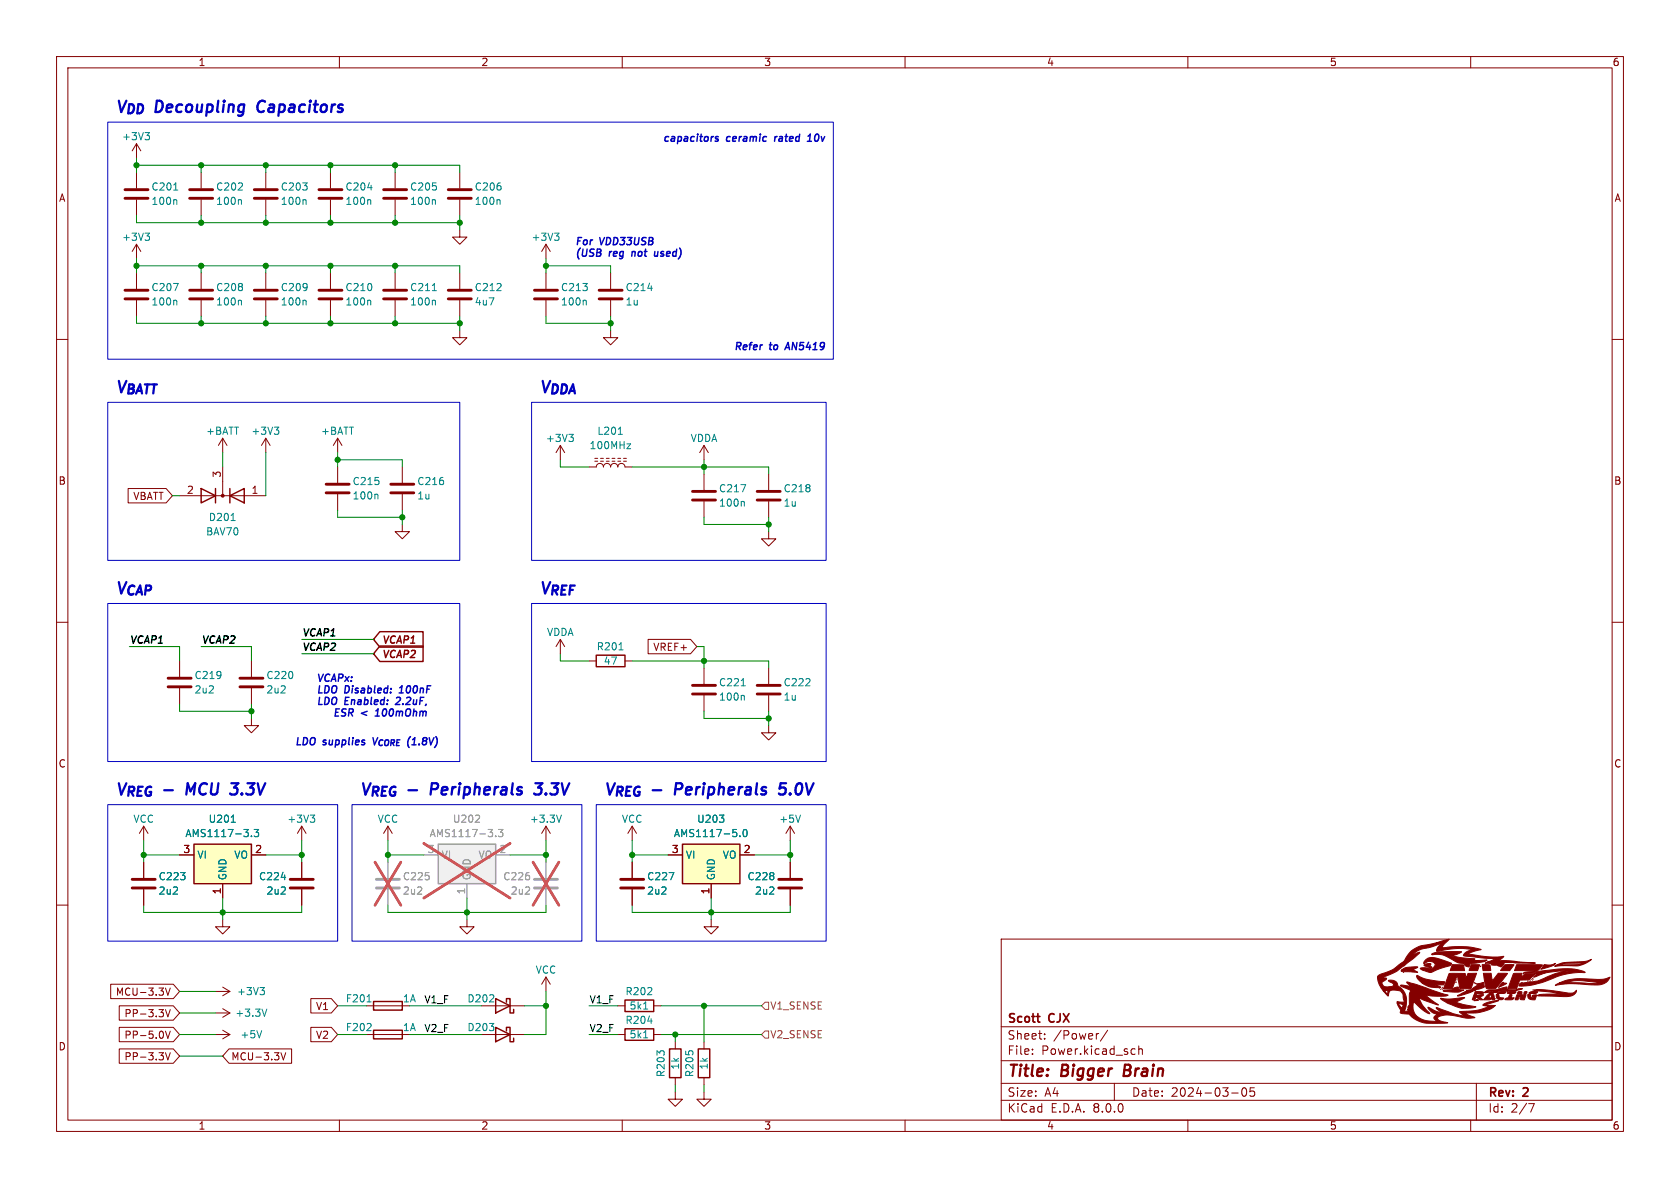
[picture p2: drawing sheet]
<svg xmlns="http://www.w3.org/2000/svg" width="297mm" height="210mm" viewBox="0 0 297 210" stroke-linecap="round" stroke-linejoin="round" font-family="sans-serif">
<path d="M0 0h297v210h-297z" fill="#fff" stroke="#fff" stroke-width=".18"/>
<g fill="none" stroke="#840000" stroke-width=".18">
<path d="M10 10h277v190h-277zM12 12h273v186h-273zM60 10v2M110 10v2M160 10v2M210 10v2M260 10v2M47 30.5v2.8M47 35.3v2.8M10 60h2M285 60h2M10 110h2"/>
<path d="M99.1 113l.7 1.3M99.1 113v2.6M99.1 113l-.8 1.3M104.1 116.8h1.3M110.5 116.8h1.3M124.5 118.1v2.8M135.9 118.1v2.8M285 110h2M124.5 122.9v2.8M135.9 128.3v1.2h1.3l-1.3 1.3-1.3-1.3h1.3M135.9 122.9v2.8M10 160h2"/>
<path d="M96.5 146.1l-.7 1.2M96.5 146.1v2.5M96.5 146.1l.8 1.2M285 160h2M38.1 179.1h2.5M38.1 175.3h2.5M39.4 178.3l1.2 .8M39.4 174.5l1.2 .8M40.6 179.1l-1.2 .7M40.6 175.3l-1.2 .7M109.2 177.8h1.3M115.6 177.8h1.2"/>
<path d="M177 166h108v32h-108zM38.1 182.9h2.5M39.4 182.1l1.2 .8M40.6 182.9l-1.2 .7M60 198v2M109.2 182.9h1.3M110 198v2M115.6 182.9h1.2M119.4 193v1.3h1.2l-1.2 1.3-1.3-1.3h1.3M119.4 184.2v1.2M119.4 190.5v1.3M124.5 193v1.3h1.2l-1.2 1.3-1.3-1.3h1.3"/>
<path d="M160 198v2M177 194.5h108M177 191.5h108M177 187.5h108M177 181.5h108M182.5 186.3v.1M182.5 185.5v.1M184.7 183.6v.1M184.7 182.8v.1M194.2 182.7l-.2 .1M195.8 182.1l-1.3 2M197 191.5v3"/>
<path d="M200.2 185.4l.5 .1M200.7 186.3l-.5 .1M201.3 185.5l.2-.1 .4 .1 .1 .9M201.3 184.9v1.5M210 198v2M217.7 193.2h1.2M219.7 192.4l.2-.1a.81 .81 0 0 1 .6 .6 .81 .81 0 0 1-.3 .8l-.2 .1a.81 .81 0 0 1-.3-1.4zM221.7 192.3h-.7v.7l.2-.1h.5l.1 .3-.1 .5-.2 .1-.5-.1M260 198v2M261 191.5v6.5M270.2 195.1h1l-.6 1.5"/>
</g>
<path d="M198.9 188.2l-.3 2h.8" fill="none" stroke="#840000" stroke-width=".4"/>
<path d="M45 35.1h4M45 33.5h4M122.4 122.7h4.1M122.4 121.2h4.1M133.9 122.7h4M133.9 121.2h4" fill="none" stroke="#840000" stroke-width=".51"/>
<path d="M53.9 35.3l.2 .2v.6M109.4 114.9h.8M131 121.2h.8M131.4 122.9l.2 .2v.7M99.2 144.1l-.4 1.3M46 174.6h.7l-.4 .5M46.5 175.1l.2 .2v.3l-.2 .2M47.2 178.4l-.5 1.2M113.8 178.4h.7M46.3 182.2l-.5 1.3M113.8 183.5h.7M114.5 180.5h.8" fill="none" stroke="#008484" stroke-width=".18"/>
<path d="M105.4 115.8h5.1v2.1h-5.1zM110.5 176.8h5.1v2h-5.1zM110.5 181.9h5.1v2h-5.1zM118.4 185.4h2v5.1h-2z" fill="none" stroke="#840000" stroke-width=".25"/>
<g fill="#840000" stroke="#840000" stroke-width=".18">
<path d="M260.7 173.7l.1 .1z"/>
<path d="M260.8 173.8l.2 .1z"/>
<path d="M257.4 173.6v.1z"/>
<path d="M256.7 170.5l2 .1 .2 1h-2.5z"/>
<path d="M261.8 170.8l-.1 .1z"/>
<path d="M265.7 173.6l.1 .2z"/>
<path d="M269.5 175.3h.5a.31 .31 0 0 1-.2 .3 .31 .31 0 0 1-.4-.1z"/>
<path d="M263.4 175.4l.5-.1 .1 .3h-.8z"/>
<path d="M268.4 175.3a.41 .41 0 0 1 .7 .3h-.8z"/>
<path d="M260.8 175.3h.4a1.14 1.14 0 0 1 1.1 .2l-.2 .1h-1.4z"/>
<path d="M260.1 170.5l1.5 .1-.4 1-1.5-.1z"/>
<path d="M266 170.5l1.7 .1-.8 1h-1.6z"/>
<path d="M262 170.5h.7a.57 .57 0 0 1 .7 .1 .57 .57 0 0 1 .1 .7v.3h-1.3z"/>
<path d="M264.7 175.5a2.43 2.43 0 0 1 1.6-.2 .74 .74 0 0 1-1 .3z"/>
<path d="M264.5 175.8h.4a.64 .64 0 0 0 .9 .6h.1a.76 .76 0 0 1-1 .3 .76 .76 0 0 1-.4-.9z"/>
<path d="M266.6 175.4l.3-.1h1.1a.5 .5 0 0 1-.8 .3h-.7z"/>
<path d="M270.3 175.5a2.22 2.22 0 0 1 1.5-.2 .72 .72 0 0 1-.9 .3h-.6z"/>
<path d="M265.6 173.7l.8 .1-1.5 .8z"/>
<path d="M260.6 176.9h.4l.1-.2-.2 .1 .3-.1 .2 .1z"/>
<path d="M268.1 170.5h4.3l.3 .1-.1 .1a1.22 1.22 0 0 1-1.1 .9h-3.8z"/>
<path d="M251.8 170.6a1.17 1.17 0 0 1 1.2-.1l-.2 .1 .3 .5-1.1-.3z"/>
<path d="M266.1 176.6l.1-.1a.68 .68 0 0 0 .7-.7h.4l-.1 .6h.5a1.5 1.5 0 0 1-1.7 .3z"/>
<path d="M267.6 172.1h1.5l-.2 .7 .7-.7h1.9l-1.2 1.1-1.6 .1-.6 1.5h-1.5z"/>
<path d="M270.1 175.8h.4a.46 .46 0 0 0 .5 .5v-.1l-.1-.1a.53 .53 0 0 1 .7-.1l-.2 .7a.94 .94 0 0 1-1.3-.9z"/>
<path d="M273 170.6v-.1a2.83 2.83 0 0 0 2-.2v.1a4.9 4.9 0 0 1-2.6 .9l.3-.2z"/>
<path d="M268.2 175.8h.8l.2 .2a.37 .37 0 0 1 .6-.1l-.3 .8h-.7l-.1-.7-.3 .7h-.5z"/>
<path d="M262.9 175.9l.6-.1-.3 .5 .5 .1-.1-.6h.4l.2 .9h-.4l-.1-.2a.73 .73 0 0 1-.8 .2h-.6z"/>
<path d="M255.2 175.1l1.6-.2a.84 .84 0 0 1 1-.4 .65 .65 0 0 0 .9 .5h.1a5.5 5.5 0 0 1-3.4 .3z"/>
<path d="M262.2 172.1h1.4l.2 1.2 1.1-1.2h1.6l-1.4 1.8a1.44 1.44 0 0 1-1.8 .9h-.5l-.1-.3z"/>
<path d="M260.6 175.8h.5l-.1 .2 1.2-.2a.49 .49 0 0 1-.5 .4l.4 .5a1.2 1.2 0 0 1-1.1-.5 .49 .49 0 0 1-.7 .5z"/>
<path d="M247.7 171.5l.1-.1 .9 .1 .4-.2-1.2 .1a4.2 4.2 0 0 1 2.7-.4l-.7 .4 .7 .5-2.7-.1-.1-.1z"/>
<path d="M256.2 172.1h2.8l.2 .7 .3-.7 1.5-.1-1 2.8h-1.9l-.5-2.3-.9 2.3h-1.5z"/>
<path d="M250.5 172.4a13.4 13.4 0 0 0 4.9 1.2l-.2 .5h-1.2l-1.3-.3 2 .7a3.9 3.9 0 0 1-3.4-.8h1.3h-1.3l-.6-.6z"/>
<path d="M252.1 169.6a2.5 2.5 0 0 1 2.5 0l1.9 .7a.38 .38 0 0 1-.3 .5l-2.7 .9a1.68 1.68 0 0 1-1.8-.1l-.6-.4a3.1 3.1 0 0 1 2.1 .1l.3-.3a.52 .52 0 0 0 .2-.6 .52 .52 0 0 0-.6-.4 1.58 1.58 0 0 0-1.4 .4l.1-.4z"/>
<path d="M254.7 176.5a16.4 16.4 0 0 0 4.2-.2v.1l-1.5 .8 1.2 .3 2.3 .5a6.5 6.5 0 0 1-5.4-.9l-.6-.4z"/>
<path d="M274.9 170.8l.4-.2 3.9-.1 .9-.3h-.2a19.8 19.8 0 0 0-4.6 .4l1.4-.5 3.5 .1-3.5-.1 3.5-.1 1.1-.4a4.4 4.4 0 0 1-3.3 1.1z"/>
<path d="M271.2 175a34.2 34.2 0 0 1 6.5 .6l.5-.1 .5-.4a1.42 1.42 0 0 1-1.7 1.1l-5.2-.2a2.25 2.25 0 0 1 1.7-.3l2.8 .1-1.9-.4z"/>
<path d="M257.7 176l1.6-.8h.9h-.9l.3-.2a1.28 1.28 0 0 0 1.1-.5l.5-.4-.1-.2 1.2-.2 .1 .6a1 1 0 0 1-1 .6l-.9 .2a6.4 6.4 0 0 1-2.8 1z"/>
<path d="M253.1 168.6a13.4 13.4 0 0 1 5.2-.4l.1 .1-.5 .3-1.3 .4 4.2 .5-.7 .3 2.8-.1-.7 .3-1.6 .3a.66 .66 0 0 0-.9 .6h-.1a.73 .73 0 0 1-.8-.6 4.2 4.2 0 0 1-2.7-1 4.4 4.4 0 0 0-3-.5z"/>
<path d="M275 174.1l.7-.3 2.7-.1a16.2 16.2 0 0 0 4.5 0l-.7-.1a13.1 13.1 0 0 0-4.9 0l-.6 .2h-1a11 11 0 0 1 6.1-.7 4.8 4.8 0 0 0 2.8-.4 2.57 2.57 0 0 1-3 1.4 20.3 20.3 0 0 0-6.6 .1z"/>
<path d="M262.4 175.4h.6l-.4-.1a1.45 1.45 0 0 1 1.5-.3l2.3-.5v.5h.9a.92 .92 0 0 0 1-.2h.9l-2.7 .5-.1-.1a3.2 3.2 0 0 0-2.1 .2h-.1l-.1-.2 .6 .1-.6-.1a.89 .89 0 0 0-1.1 .3z"/>
<path d="M269.4 172l.7-.2 2.4-.2a21.8 21.8 0 0 1 6.6-.1l.5 .1a.48 .48 0 0 1 .6 .3 14.2 14.2 0 0 0-7.1 1.6l-.7 .3a10.6 10.6 0 0 1-3.9 .5 .68 .68 0 0 1 .6-.6l-.1 .1 1.3-.2a6.7 6.7 0 0 0 3.7-1.1l1.9-.7 1.6-.2-.5-.1a12.7 12.7 0 0 0-4.5 .8l-1.4 .4 .5-.5v-.2l-1.1-.1a1.29 1.29 0 0 0-1.2 .2z"/>
<path d="M243.6 172.5l.9-.4a8.5 8.5 0 0 0 3.9-2.5 4.9 4.9 0 0 1 4.4-2.7l1.2-.3 1.1 .1-1.1-.1 2.2-.6-1.1 1.1-.2 .4h.3a14.9 14.9 0 0 1 6.7 .3l-1.3 .4-1.1 .4 .2 .1a21 21 0 0 0 6.2 .4l-.4 .3-.9 .6a16.9 16.9 0 0 1 5 .1l1.8 .1h-3.4h-.4v-.1h.1h-.1a2.44 2.44 0 0 1-1.7 0h-.9l.9 .3a.59 .59 0 0 1-.9 .4l-.2-.1h.3l-1.3-.1-.4-.3h-.9l.5-.2h4.4h-4.4l.1-.1 5.6 .1h-.7h.1l-.3-.1h-4.7l1.6-.6h-2.3l-3.7-.5a2.03 2.03 0 0 1 2-1.1 18 18 0 0 0-6.7 .4 1.76 1.76 0 0 1 1-1.5l-2.4 .8a4.5 4.5 0 0 0-3.3 1.7l1-.7 .7-.1-.9 .9-2.2 1.7a11.7 11.7 0 0 1-3.4 1.8l.6 .2-.8 .6a.93 .93 0 0 0 1.4 .8l.5-.1 .2-.3-1-.6a1.24 1.24 0 0 1 1.8 .9 3.5 3.5 0 0 1 1.1 4.5l1-.2-.5-.1 .3-.4h-.2l.3-.5v-1.8l.2-.7-1.8-.9 .3-.1 1.5 .3-.7-.7v-.1l7.3 2.3a10.1 10.1 0 0 1-3.9 0l2.2 1.8-3.4-1.2a7.1 7.1 0 0 0 1.9 2.7 7.1 7.1 0 0 1-2.9-2.1 2.48 2.48 0 0 0 2.3 3.3l1.9 .2-.6-.6a.72 .72 0 0 1 .7-.6 2.25 2.25 0 0 1-1.8-1.4l.2 .1a4.2 4.2 0 0 0 2.6 .9 1.38 1.38 0 0 1-1.3-.9l3.1 1.1 2 .5-.9-.9a11.2 11.2 0 0 0 5.1-.9l-1.1-.2a5.2 5.2 0 0 1 2.9-.8l-2.4 .7 1.8 .1-.3 .3a8.7 8.7 0 0 1-5.1 1.1l1.7 .8-1.3 .1-1.4-.3a4.8 4.8 0 0 0-3.8 .1l-.1 .2a1.79 1.79 0 0 0 1.7 .7l.1 .1-2.2 .1a5.2 5.2 0 0 1-4.6-1.6l-1.2-.1-.4-.2a.85 .85 0 0 0-.3-1l-.2-.6h.2l.6 .8 .3-.6-.8-.3-.3 .1v-.3h1.3l-.2-.5a1.38 1.38 0 0 0-1.7-1.6 .89 .89 0 0 0-1 1.1l-.9-.9h.3l.5 .5a.37 .37 0 0 0 .1-.4 .37 .37 0 0 0-.4-.2l-.5 .1a3.2 3.2 0 0 1-.9-2.7z"/>
</g>
<path d="M77.5 149.2h10.1v7h-10.1z" fill="#f0f0f0"/>
<path d="M77.5 149.2h10.1v7h-10.1z" fill="none" stroke="#a1a1a1" stroke-width=".25"/>
<path d="M68.6 152.4v2.8M68.6 157.2v2.8M74.9 151.1h2.6M82.5 156.2v2.6M84 145.4h.8M84.7 144.2v.4M87.6 151.1h2.6M87.6 147.8v.1M88.1 146.6h.8l-.4 .5 .3 .1v.6l-.1 .1-.6-.1M96.5 152.4v2.8M96.5 157.2v2.8" fill="none" stroke="#a1a1a1" stroke-width=".18"/>
<path d="M66.3 152.4l4.6 7.6M70.9 152.4l-4.6 7.6M74.9 149.1l15.3 9.7M90.2 149.1l-15.3 9.7M94.2 152.4l4.6 7.6M98.8 152.4l-4.6 7.6" fill="none" stroke="#e75356" stroke-width=".46"/>
<path d="M66.5 157h4.1M66.5 155.4h4.1M94.5 157h4.1M94.5 155.4h4.1" fill="none" stroke="#a1a1a1" stroke-width=".51"/>
<g fill="none" stroke="#840000" stroke-width=".18">
<path d="M107.9 48.3v2.8M107.9 53.1v2.8M68.6 146.1l-.8 1.2M68.6 146.1v2.5M68.6 146.1l.7 1.2M64.8 177.8h6.3M82.5 162.6v1.2h1.3l-1.3 1.3-1.2-1.3h1.2M85.1 177.8h7.6M96.5 172.7l-.7 1.3M96.5 172.7v2.6M96.5 172.7l.8 1.3M64.8 182.9h6.3"/>
<path d="M85.1 182.9h7.6"/>
</g>
<path d="M66 177h5.1v1.6h-5.1zM87.6 176.5l2.6 1.3-2.6 1.3zM89.5 177.2v-.7h.7v2.6h.6v-.7M66 182.1h5.1v1.5h-5.1zM87.6 181.6l2.6 1.3-2.6 1.3zM89.5 182.2v-.6h.7v2.6h.6v-.7" fill="none" stroke="#840000" stroke-width=".25"/>
<path d="M114.5 51h.8M64.9 177.1h.7M64.8 182.2h.8M65.6 181v.5" fill="none" stroke="#008484" stroke-width=".18"/>
<path d="M105.9 52.8h4.1M105.9 51.3h4.1" fill="none" stroke="#840000" stroke-width=".51"/>
<path d="M34.3 149.2h10.1v7h-10.1z" fill="#ffffc2"/>
<path d="M34.3 149.2h10.1v7h-10.1z" fill="none" stroke="#840000" stroke-width=".25"/>
<g fill="none" stroke="#840000" stroke-width=".18">
<path d="M25.4 146.1l-.8 1.2M25.4 146.1v2.5M25.4 152.4v2.8M25.4 157.2v2.8M25.4 146.1l.8 1.2M31.7 151.1h2.6M39.4 156.2v2.6M44.4 151.1h2.6M53.3 146.1v2.5M53.3 152.4v2.8M53.3 157.2v2.8M53.3 146.1l-.7 1.2"/>
<path d="M53.3 146.1l.8 1.2M139.7 146.1l-.8 1.2M139.7 146.1v2.5M139.7 146.1l.8 1.2M39.4 162.6v1.2h1.2l-1.2 1.3-1.3-1.3h1.3M125.7 162.6v1.2h1.3l-1.3 1.3-1.2-1.3h1.2"/>
</g>
<path d="M40.9 145.4h.7M44.4 147.8v.1M44.9 146.6h.8l-.4 .5 .4 .1v.6l-.2 .1-.6-.1M49.7 155.1h.8M54.9 144.1h.7l-.4 .5M55.4 144.6l.2 .2v.3l-.2 .3M141.5 144.1l-.4 1.3" fill="none" stroke="#008484" stroke-width=".18"/>
<path d="M23.4 157h4M23.4 155.4h4M51.3 157h4.1M51.3 155.4h4.1" fill="none" stroke="#840000" stroke-width=".51"/>
<path d="M120.6 149.2h10.2v7h-10.2z" fill="#ffffc2"/>
<path d="M35.6 86.4l2.5 1.2-2.5 1.3zM38.1 86.4v2.5M40.6 86.4v2.5M40.6 87.6l2.6-1.2v2.5zM67.2 114.2h7.6v2.7h-7.6l-1.2-1.3zM67.2 111.7h7.6v2.7h-7.6l-1.2-1.4zM120.6 149.2h10.2v7h-10.2zM123.4 185.4h2.1v5.1h-2.1z" fill="none" stroke="#840000" stroke-width=".25"/>
<g fill="none" stroke="#840000" stroke-width=".18">
<path d="M24.1 25.4v2.5M24.1 30.5v2.8M24.1 35.3v2.8M24.1 25.4l-.7 1.3M24.1 25.4l.8 1.3M35.6 30.5v2.8M35.6 35.3v2.8M58.4 30.5v2.8M58.4 35.3v2.8M69.8 30.5v2.8M69.8 35.3v2.8M81.3 30.5v2.8"/>
<path d="M81.3 35.3v2.8M24.1 43.2v2.5M24.1 48.3v2.8M24.1 53.1v2.8M24.1 43.2l-.7 1.3M24.1 43.2l.8 1.3M35.6 48.3v2.8M35.6 53.1v2.8M47 48.3v2.8M47 53.1v2.8M58.4 48.3v2.8M58.4 53.1v2.8"/>
<path d="M69.8 48.3v2.8M69.8 53.1v2.8M81.3 40.6v1.3h1.2l-1.2 1.3-1.3-1.3h1.3M81.3 58.4v1.3h1.2l-1.2 1.3-1.3-1.3h1.3M81.3 48.3v2.8M81.3 53.1v2.8M96.5 43.2v2.5M96.5 48.3v2.8M96.5 53.1v2.8M96.5 43.2l-.7 1.3M96.5 43.2l.8 1.3M107.9 58.4v1.3h1.3l-1.3 1.3-1.2-1.3h1.2"/>
<path d="M39.4 77.5v2.5M39.4 77.5l-.8 1.2M39.4 77.5l.7 1.2M47 77.5v2.5M47 77.5l-.8 1.2M47 77.5l.8 1.2M59.7 77.5v2.5M59.7 77.5l-.8 1.2M59.7 77.5l.8 1.2M99.1 78.7l-.8 1.3M99.1 78.7v2.6M99.1 78.7l.7 1.3"/>
<path d="M124.5 78.7v2.6M124.5 78.7l-.8 1.3M124.5 78.7l.7 1.3M22.7 86.4h6.7l1.1 1.2-1.1 1.3h-6.7zM31.7 87.6h15.3M39.4 82.6v5M59.7 82.6v2.7M59.7 87.4v2.8M71.1 92.7v1.3h1.3l-1.3 1.3-1.3-1.3h1.3M71.1 82.6v2.7M71.1 87.4v2.8M104.1 82.6h1.3a.64 .64 0 0 1 .6-.7 .64 .64 0 0 1 .7 .7 .64 .64 0 0 1 .6-.7 .64 .64 0 0 1 .6 .7 .64 .64 0 0 1 .7-.7 .64 .64 0 0 1 .6 .7 .64 .64 0 0 1 .7-.7 .64 .64 0 0 1 .6 .7h1.3"/>
<path d="M105.2 81.5h.5M105.2 81h.5M106.2 81.5h.5M106.2 81h.5M107.2 81.5h.5M107.2 81h.5M108.2 81.5h.5M108.2 81h.5M109.2 81.5h.5M109.2 81h.5M110.2 81.5h.5M110.2 81h.5"/>
<path d="M124.5 83.8v2.8M124.5 88.6v2.8M135.9 94v1.3h1.3l-1.3 1.2-1.3-1.2h1.3M135.9 83.8v2.8M135.9 88.6v2.8M31.7 116.8v2.8M44.4 116.8v2.8M114.6 113h7.5l1.1 1.3-1.1 1.3h-7.5zM31.7 121.7v2.8M44.4 127v1.3h1.3l-1.3 1.2-1.2-1.2h1.2M44.4 121.7v2.8M25.4 152.4v2.8"/>
<path d="M25.4 157.2v2.8M31.7 151.1h2.6M39.4 156.2v2.6M44.4 151.1h2.6M53.3 152.4v2.8M53.3 157.2v2.8M111.8 146.1l-.8 1.2M111.8 146.1v2.5M111.8 152.4v2.8M111.8 157.2v2.8M111.8 146.1l.7 1.2M118.1 151.1h2.5"/>
<path d="M125.7 156.2v2.6M130.8 151.1h2.5M139.7 152.4v2.8M139.7 157.2v2.8M19.6 174h11l1.1 1.3-1.1 1.2h-11zM21.1 177.8h9.5l1.1 1.3-1.1 1.2h-9.5zM29.3 174.7l.4 1.2 .4-1.2M29.3 178.5l.4 1.2 .4-1.2M54.9 176.5h3.7l1.1 1.3-1.1 1.3h-3.7zM21.1 181.6h9.5l1.1 1.3-1.1 1.3h-9.5zM21.1 185.4h9.5l1.1 1.3-1.1 1.3h-9.5zM29.3 182.3l.4 1.3 .4-1.3"/>
<path d="M29.3 186.1l.4 1.3 .4-1.3M40.5 185.4h11.1v2.6h-11.1l-1.1-1.3zM49.7 186.1l.4 1.3 .4-1.3M54.9 181.6h3.7l1.1 1.3-1.1 1.3h-3.7zM124.5 184.2v1.2M124.5 190.5v1.3"/>
</g>
<g fill="none" stroke="#008484" stroke-width=".18">
<path d="M25.6 23.4h.8l-.4 .5M26.2 23.9l.2 .3v.3l-.2 .2M30.7 33.6h.7M31.1 35.3l.2 .2v.6M42.5 35.3l.2 .2v.6M65 33.2h.8M65.4 35.3l.1 .2v.6M76.8 35.3l.2 .2v.6M88.2 35.3l.2 .2v.6M25.6 41.2h.8l-.4 .5M26.2 41.7l.2 .2v.3l-.2 .3M30.7 50.1h.8l-.5 1.3"/>
<path d="M31.1 53.1l.2 .2v.6M42.5 53.1l.2 .2v.6M53.9 53.1l.2 .2v.6M65.4 53.1l.1 .2v.6M76.4 51.4h.8M76.8 53.1l.2 .2v.6M98 41.2h.8l-.4 .5M98.6 41.7l.2 .2v.3l-.2 .3M103.5 53.1l.1 .2v.6M48.5 75.5h.8l-.4 .5M49 76l.3 .2v.3l-.3 .3M100.6 76.8h.8l-.5 .5"/>
<path d="M101.1 77.3l.3 .2v.3l-.3 .2M109.3 76.8h.7M110.8 78.5h.7l-.7 .8h.7M40.9 92h.7M66.6 87.4l.2 .1v.7M131 85.7h.8l-.5 1.2M131.4 88.6l.2 .2v.7M40.9 145.4h.7M44.4 147.8v.1M44.9 146.6h.8l-.4 .5 .4 .1v.6l-.2 .1-.6-.1M49.7 155.1h.8M118.3 154.2h.8l-.5 1.3"/>
<path d="M127.2 144.1h.8l-.5 .5M127.9 144.7v.5M130.8 147.8v.1M131.5 146.8l.2-.2a.68 .68 0 0 1 .4 .7 .68 .68 0 0 1-.4 .6l-.2-.1-.1-.4z"/>
</g>
<g fill="none" stroke="#840000" stroke-width=".51">
<path d="M22.1 35.1h4.1M22.1 33.5h4.1M33.5 35.1h4.1M33.5 33.5h4.1M56.4 35.1h4.1M56.4 33.5h4.1M67.8 35.1h4.1M67.8 33.5h4.1M79.2 35.1h4.1M79.2 33.5h4.1M22.1 52.8h4.1M22.1 51.3h4.1"/>
<path d="M33.5 52.8h4.1M33.5 51.3h4.1M45 52.8h4M45 51.3h4M56.4 52.8h4.1M56.4 51.3h4.1M67.8 52.8h4.1M67.8 51.3h4.1M79.2 52.8h4.1M79.2 51.3h4.1M94.5 52.8h4.1M94.5 51.3h4.1"/>
<path d="M57.7 87.1h4M57.7 85.6h4M69.1 87.1h4.1M69.1 85.6h4.1M122.4 88.4h4.1M122.4 86.9h4.1M133.9 88.4h4M133.9 86.9h4M29.7 119.9h4.1M42.4 119.9h4.1M29.7 121.4h4.1M42.4 121.4h4.1"/>
<path d="M109.7 157h4.1M109.7 155.4h4.1M137.7 157h4M137.7 155.4h4"/>
</g>
<circle cx="39.4" cy="87.6" r=".25" fill="#840000" stroke="#840000" stroke-width=".18"/>
<path d="M134.6 177.8l.7-.6h.6v1.2h-.6zM135.3 182.2h.6v1.3h-.6l-.7-.6z" fill="none" stroke="#848400" stroke-width=".18"/>
<path d="M45.8 18.1a1.27 1.27 0 0 0 0 1.6M40.9 138.5h1.2l-.7 .7 .4 .1M94.6 138.5h1.3l-.8 .7 .5 .1M139 138.5h-1l-.2 .9 .3-.2 .7 .1M41.8 140.3l-.3 .2h-.6M94.4 140.3l.3 .2h.6l.3-.2M137.7 140.3l.3 .2 .6-.1" fill="none" stroke="#0000c2" stroke-width=".4"/>
<g fill="none" stroke="#0000c2" stroke-width=".25">
<path d="M127 24.2l-.3-.1-.2 .3 .4 .2v.3h-.5M142.7 25h.8M142.8 24.1l.5-.4-.2 1.3M111.8 44.5l-.1 .8M115.8 44.5l-.1 .6M116.2 45.2l-.2 .1-.3-.1M116.3 44.5l-.1 .8M59.3 125.9h.5M59.4 125.3l-.2 1.3h.6M64.9 125.7l-1 .4 .9 .4M65.9 130.4l.3 1.3M68 125.3a.82 .82 0 0 0-.2 1.3l.3-.1"/>
<path d="M68.1 125.3l.1 .1M70.6 122.5h.7M70.7 123.8l-.8 .7h.8M70.9 121.4l-.2 .2"/>
</g>
<path d="M19 21.6h128.3v41.9h-128.3zM19 71.1h62.3v28h-62.3zM94 71.1h52v28h-52zM19 106.7h62.3v27.9h-62.3zM94 106.7h52v27.9h-52zM19 142.2h40.7v24.2h-40.7zM62.2 142.2h40.7v24.2h-40.7zM105.4 142.2h40.6v24.2h-40.6z" fill="none" stroke="#0000c2" stroke-width=".18"/>
<g fill="none" stroke="#008400" stroke-width=".18">
<path d="M24.1 27.9v2.6M24.1 38.1v1.3h57.2M24.1 29.2h57.2v1.3M35.6 29.2v1.3M35.6 38.1v1.3M47 29.2v1.3M47 38.1v1.3M58.4 29.2v1.3M58.4 38.1v1.3M69.8 29.2v1.3M69.8 38.1v1.3M81.3 38.1v2.5"/>
<path d="M24.1 45.7v2.6M24.1 55.9v1.3h57.2M24.1 47h57.2v1.3M35.6 47v1.3M35.6 55.9v1.3M47 47v1.3M47 55.9v1.3M58.4 47v1.3M58.4 55.9v1.3M69.8 47v1.3M69.8 55.9v1.3M81.3 55.9v2.5"/>
<path d="M96.5 47h11.4v1.3M96.5 55.9v1.3h11.4M96.5 45.7v2.6M107.9 55.9v2.5M30.5 87.6h1.2M39.4 80v2.6M47 80v7.6M59.7 80v2.6M59.7 90.2v1.2h11.4M59.7 81.3h11.4v1.3M71.1 90.2v2.5M99.1 81.3v1.3h5"/>
<path d="M111.8 82.6h24.1v1.2M124.5 81.3v2.5M124.5 91.4v1.3h11.4M135.9 91.4v2.6M22.9 114.3h8.8v2.5M35.6 114.3h8.8v2.5M53.3 113h12.7M53.3 115.6h12.7M99.1 115.6v1.2h5M111.8 116.8h24.1v1.3M123.2 114.3h1.3v3.8M31.7 124.5v1.2h12.7"/>
<path d="M44.4 124.5v2.5M124.5 125.7v1.3h11.4M135.9 125.7v2.6M25.4 151.1h6.3M25.4 148.6v3.8M39.4 158.8v3.8M47 151.1h6.3M53.3 148.6v3.8M68.6 151.1h6.3M68.6 148.6v3.8M82.5 158.8v3.8M90.2 151.1h6.3"/>
<path d="M96.5 148.6v3.8M111.8 148.6v3.8M111.8 151.1h6.3M125.7 158.8v3.8M133.3 151.1h6.4M139.7 148.6v3.8M25.4 160v1.3h27.9v-1.3M31.7 179.1h6.4M31.7 175.3h6.4M59.7 177.8h5.1M68.6 160v1.3h27.9v-1.3M72.4 177.8h12.7"/>
<path d="M92.7 177.8h3.8M96.5 175.3v7.6h-3.8M104.1 177.8h5.1M111.8 160v1.3h27.9v-1.3M116.8 177.8h17.8M124.5 177.8v6.4M31.7 182.9h6.4M31.7 186.7h7.7M59.7 182.9h5.1M72.4 182.9h12.7M104.1 182.9h5.1M116.8 182.9h17.8"/>
<path d="M119.4 182.9v1.3M119.4 191.8v1.2M124.5 191.8v1.2"/>
</g>
<path d="M68.6 152.4v2.8M68.6 157.2v2.8M74.9 151.1h2.6M82.5 156.2v2.6M84 145.4h.8M84.7 144.2v.4M87.6 147.8v.1M87.6 151.1h2.6M88.1 146.6h.8l-.4 .5 .3 .1v.6l-.1 .1-.6-.1M96.5 152.4v2.8M96.5 157.2v2.8" fill="none" stroke="#a1a1a1" stroke-width=".18"/>
<path d="M66.3 152.4l4.6 7.6M70.9 152.4l-4.6 7.6M74.9 149.1l15.3 9.7M90.2 149.1l-15.3 9.7M94.2 152.4l4.6 7.6M98.8 152.4l-4.6 7.6" fill="none" stroke="#e75356" stroke-width=".46"/>
<g fill="#008400" stroke="#008400" stroke-width=".18">
<circle cx="44.4" cy="125.7" r=".46"/>
<circle cx="47" cy="57.2" r=".46"/>
<circle cx="58.4" cy="57.2" r=".46"/>
<circle cx="24.1" cy="47" r=".46"/>
<circle cx="35.6" cy="47" r=".46"/>
<circle cx="35.6" cy="57.2" r=".46"/>
<circle cx="96.5" cy="47" r=".46"/>
<circle cx="81.3" cy="57.2" r=".46"/>
<circle cx="69.8" cy="57.2" r=".46"/>
<circle cx="69.8" cy="47" r=".46"/>
<circle cx="71.1" cy="91.4" r=".46"/>
<circle cx="59.7" cy="81.3" r=".46"/>
<circle cx="47" cy="29.2" r=".46"/>
<circle cx="35.6" cy="39.4" r=".46"/>
<circle cx="47" cy="47" r=".46"/>
<circle cx="35.6" cy="29.2" r=".46"/>
<circle cx="24.1" cy="29.2" r=".46"/>
<circle cx="58.4" cy="47" r=".46"/>
<circle cx="47" cy="39.4" r=".46"/>
<circle cx="58.4" cy="39.4" r=".46"/>
<circle cx="69.8" cy="39.4" r=".46"/>
<circle cx="81.3" cy="39.4" r=".46"/>
<circle cx="69.8" cy="29.2" r=".46"/>
<circle cx="58.4" cy="29.2" r=".46"/>
<circle cx="107.9" cy="57.2" r=".46"/>
<circle cx="124.5" cy="82.6" r=".46"/>
<circle cx="135.9" cy="92.7" r=".46"/>
<circle cx="82.5" cy="161.3" r=".46"/>
<circle cx="135.9" cy="127" r=".46"/>
<circle cx="139.7" cy="151.1" r=".46"/>
<circle cx="124.5" cy="116.8" r=".46"/>
<circle cx="125.7" cy="161.3" r=".46"/>
<circle cx="111.8" cy="151.1" r=".46"/>
<circle cx="39.4" cy="161.3" r=".46"/>
<circle cx="53.3" cy="151.1" r=".46"/>
<circle cx="25.4" cy="151.1" r=".46"/>
<circle cx="68.6" cy="151.1" r=".46"/>
<circle cx="96.5" cy="151.1" r=".46"/>
<circle cx="124.5" cy="177.8" r=".46"/>
<circle cx="119.4" cy="182.9" r=".46"/>
<circle cx="96.5" cy="177.8" r=".46"/>
</g>
<g font-size="2.8" fill="#0000c2">
<text x="20.3" y="20.1">V_{DD}</text>
<text x="27.6" y="20.1">Decoupling</text>
<text x="46.4" y="20.1">Capacitors</text>
<text x="20.3" y="69.6">V_{BATT}</text>
<text x="95.2" y="69.6">V_{DDA}</text>
<text x="20.3" y="105.2">V_{CAP}</text>
<text x="95.2" y="105.2">V_{REF}</text>
<text x="20.3" y="140.7">V_{REG} MCU</text>
<text x="29" y="140.7">-</text>
<text x="42.5" y="140.7">3.3V</text>
<text x="63.5" y="140.7">V_{REG} Peripherals</text>
<text x="72.2" y="140.7">-</text>
<text x="96.3" y="140.7">3.3V</text>
<text x="106.7" y="140.7">V_{REG} Peripherals</text>
<text x="115.4" y="140.7">-</text>
<text x="139.4" y="140.7">5.0V</text>
</g>
<g font-size="2.8" fill="#840000">
<text x="178" y="190.9">Title:</text>
<text x="187.7" y="190.9">Bigger</text>
<text x="199.5" y="190.9">Brain</text>
</g>
<g font-size="2.1" fill="#840000">
<text x="178" y="184">Sheet:</text>
<text x="178" y="181.2">Scott</text>
<text x="185.5" y="181.2">CJX</text>
<text x="186.2" y="184">/Power/</text>
<text x="178" y="186.7">File:</text>
<text x="184.1" y="186.7">Power.kicad_sch</text>
<text x="178" y="196.9">KiCad</text>
<text x="178" y="194.1">Size:</text>
<text x="184.7" y="194.1">A4</text>
<text x="185.7" y="196.9">E.D.A.</text>
<text x="193.3" y="196.9">8.0.0</text>
<text x="200" y="194.1">Date:</text>
<text x="207" y="194.1">2024-03-05</text>
<text x="263" y="194.3">Rev:</text>
<text x="263" y="196.9">Id:</text>
<text x="267.1" y="196.9">2/7</text>
<text x="269.4" y="194.3">2</text>
</g>
<g font-size="1.8" fill="#840000">
<text x="35" y="11.9">1</text>
<text x="85" y="11.9">2</text>
<text x="135" y="11.9">3</text>
<text x="185" y="11.9">4</text>
<text x="235" y="11.9">5</text>
<text x="285" y="11.9">6</text>
<text x="10.3" y="35.9">A</text>
<text x="285.3" y="35.9">A</text>
<text x="10.3" y="85.9">B</text>
<text x="23.5" y="88.6">VBATT</text>
<text x="32.9" y="87.4">2</text>
<text x="39.1" y="84.5" transform="rotate(-90 39.1 84.5)">3</text>
<text x="44.4" y="87.4">1</text>
<text x="285.3" y="85.9">B</text>
<text x="67.5" y="116.7">VCAP2</text>
<text x="67.5" y="114.1">VCAP1</text>
<text x="115.4" y="115.3">VREF+</text>
<text x="10.3" y="135.9">C</text>
<text x="285.3" y="135.9">C</text>
<text x="32.3" y="150.9">3</text>
<text x="45" y="150.9">2</text>
<text x="118.7" y="150.9">3</text>
<text x="131.4" y="150.9">2</text>
<text x="39.1" y="158.2" transform="rotate(-90 39.1 158.2)">1</text>
<text x="125.5" y="158.2" transform="rotate(-90 125.5 158.2)">1</text>
<text x="20.4" y="176.2">MCU-3.3V</text>
<text x="55.8" y="178.8">V1</text>
<text x="10.3" y="185.9">D</text>
<text x="21.9" y="183.8">PP-5.0V</text>
<text x="21.9" y="180">PP-3.3V</text>
<text x="55.8" y="183.8">V2</text>
<text x="285.3" y="185.9">D</text>
<text x="21.9" y="187.6">PP-3.3V</text>
<text x="40.8" y="187.6">MCU-3.3V</text>
<text x="35" y="199.9">1</text>
<text x="85" y="199.9">2</text>
<text x="135" y="199.9">3</text>
<text x="185" y="199.9">4</text>
<text x="235" y="199.9">5</text>
<text x="285" y="199.9">6</text>
</g>
<g font-size="1.8" fill="#008484">
<text x="21.5" y="25">+3V3</text>
<text x="26.7" y="33.9">C201</text>
<text x="38.1" y="33.9">C202</text>
<text x="49.5" y="33.9">C203</text>
<text x="61" y="33.9">C204</text>
<text x="72.4" y="33.9">C205</text>
<text x="83.8" y="33.9">C206</text>
<text x="26.7" y="36.4">100n</text>
<text x="38.1" y="36.4">100n</text>
<text x="49.5" y="36.4">100n</text>
<text x="61" y="36.4">100n</text>
<text x="72.4" y="36.4">100n</text>
<text x="83.8" y="36.4">100n</text>
<text x="21.5" y="42.8">+3V3</text>
<text x="93.9" y="42.8">+3V3</text>
<text x="26.7" y="51.7">C207</text>
<text x="38.1" y="51.7">C208</text>
<text x="49.5" y="51.7">C209</text>
<text x="61" y="51.7">C210</text>
<text x="72.4" y="51.7">C211</text>
<text x="83.8" y="51.7">C212</text>
<text x="99.1" y="51.7">C213</text>
<text x="110.5" y="51.7">C214</text>
<text x="26.7" y="54.2">100n</text>
<text x="38.1" y="54.2">100n</text>
<text x="49.5" y="54.2">100n</text>
<text x="61" y="54.2">100n</text>
<text x="72.4" y="54.2">100n</text>
<text x="83.8" y="54.2">4u7</text>
<text x="99.1" y="54.2">100n</text>
<text x="110.5" y="54.2">1u</text>
<text x="36.3" y="77.1">+BATT</text>
<text x="44.3" y="77.1">+3V3</text>
<text x="56.7" y="77.1">+BATT</text>
<text x="105.5" y="77.1">L201</text>
<text x="96.4" y="78.3">+3V3</text>
<text x="104.1" y="79.6">100MHz</text>
<text x="122" y="78.3">VDDA</text>
<text x="62.2" y="86">C215</text>
<text x="62.2" y="88.5">100n</text>
<text x="73.7" y="86">C216</text>
<text x="73.7" y="88.5">1u</text>
<text x="127" y="87.2">C217</text>
<text x="127" y="89.8">100n</text>
<text x="138.4" y="87.2">C218</text>
<text x="138.4" y="89.8">1u</text>
<text x="36.3" y="94.8">BAV70</text>
<text x="36.8" y="92.3">D201</text>
<text x="96.6" y="112.6">VDDA</text>
<text x="105.4" y="115.2">R201</text>
<text x="106.6" y="117.7">47</text>
<text x="34.3" y="120.2">C219</text>
<text x="34.3" y="122.8">2u2</text>
<text x="47" y="120.2">C220</text>
<text x="47" y="122.8">2u2</text>
<text x="127" y="121.5">C221</text>
<text x="127" y="124.1">100n</text>
<text x="138.4" y="121.5">C222</text>
<text x="138.4" y="124.1">1u</text>
<text x="23.5" y="145.6">VCC</text>
<text x="32.7" y="148.2">AMS1117-3.3</text>
<text x="36.8" y="145.6">U201</text>
<text x="50.7" y="145.6">+3V3</text>
<text x="66.7" y="145.6">VCC</text>
<text x="93.6" y="145.6">+3.3V</text>
<text x="109.8" y="145.6">VCC</text>
<text x="119" y="148.2">AMS1117-5.0</text>
<text x="123.1" y="145.6">U203</text>
<text x="137.7" y="145.6">+5V</text>
<text x="27.9" y="155.8">C223</text>
<text x="34.8" y="152">VI</text>
<text x="40.2" y="155.7" transform="rotate(-90 40.2 155.7)">GND</text>
<text x="41.3" y="152">VO</text>
<text x="45.7" y="155.8">C224</text>
<text x="114.3" y="155.8">C227</text>
<text x="121.2" y="152">VI</text>
<text x="126.6" y="155.7" transform="rotate(-90 126.6 155.7)">GND</text>
<text x="127.7" y="152">VO</text>
<text x="132" y="155.8">C228</text>
<text x="27.9" y="158.3">2u2</text>
<text x="47" y="158.3">2u2</text>
<text x="114.3" y="158.3">2u2</text>
<text x="133.4" y="158.3">2u2</text>
<text x="94.6" y="172.3">VCC</text>
<text x="41.5" y="179.9">+3.3V</text>
<text x="41.8" y="176.1">+3V3</text>
<text x="61" y="177.4">F201</text>
<text x="71.1" y="177.4">1A</text>
<text x="82.5" y="177.4">D202</text>
<text x="110.5" y="176.1">R202</text>
<text x="111.2" y="178.7">5k1</text>
<text x="42.4" y="183.7">+5V</text>
<text x="61" y="182.5">F202</text>
<text x="71.1" y="182.5">1A</text>
<text x="82.5" y="182.5">D203</text>
<text x="110.5" y="181.2">R204</text>
<text x="111.2" y="183.7">5k1</text>
<text x="117.7" y="190.5" transform="rotate(-90 117.7 190.5)">R203</text>
<text x="120.2" y="189.2" transform="rotate(-90 120.2 189.2)">1k</text>
<text x="122.8" y="190.5" transform="rotate(-90 122.8 190.5)">R205</text>
<text x="125.3" y="189.2" transform="rotate(-90 125.3 189.2)">1k</text>
</g>
<g font-size="1.8" fill="#0000c2">
<text x="116.9" y="25.2">capacitors</text>
<text x="128.3" y="25.2">ceramic</text>
<text x="137.3" y="25.2">rated</text>
<text x="143.7" y="25.2">10v</text>
<text x="101.6" y="43.4">For</text>
<text x="101.6" y="45.5">(USB</text>
<text x="106.1" y="43.4">VDD33USB</text>
<text x="107.7" y="45.5">reg</text>
<text x="112.2" y="45.5">not</text>
<text x="116.7" y="45.5">used)</text>
<text x="129.5" y="62">Refer</text>
<text x="136" y="62">to</text>
<text x="139.3" y="62">AN5419</text>
<text x="55.9" y="120.6">VCAPx:</text>
<text x="55.9" y="122.7">LDO</text>
<text x="55.9" y="124.7">LDO</text>
<text x="61" y="122.7">Disabled:</text>
<text x="61" y="124.7">Enabled:</text>
<text x="70.6" y="124.7">2.2uF,</text>
<text x="71.2" y="122.7">100nF</text>
<text x="52.1" y="131.8">LDO</text>
<text x="57.2" y="131.8">supplies</text>
<text x="60.3" y="126.8">ESR</text>
<text x="65.4" y="126.8">&lt;</text>
<text x="66.5" y="131.8">V_{CORE}</text>
<text x="68.5" y="126.8">100mOhm</text>
<text x="73.1" y="131.8">(1.8V)</text>
</g>
<g font-size="1.8">
<text x="22.9" y="113.9">VCAP1</text>
<text x="35.6" y="113.9">VCAP2</text>
<text x="53.3" y="112.6">VCAP1</text>
<text x="53.3" y="115.1">VCAP2</text>
<text x="74.9" y="177.5">V1_F</text>
<text x="104.1" y="177.5">V1_F</text>
<text x="74.9" y="182.5">V2_F</text>
<text x="104.1" y="182.5">V2_F</text>
</g>
<g font-size="1.8" fill="#a1a1a1">
<text x="75.9" y="148.2">AMS1117-3.3</text>
<text x="80" y="145.6">U202</text>
<text x="71.1" y="155.8">C225</text>
<text x="75.5" y="150.9">3</text>
<text x="78" y="152">VI</text>
<text x="83.4" y="155.7" transform="rotate(-90 83.4 155.7)">GND</text>
<text x="84.5" y="152">VO</text>
<text x="88.2" y="150.9">2</text>
<text x="88.9" y="155.8">C226</text>
<text x="71.1" y="158.3">2u2</text>
<text x="82.3" y="158.2" transform="rotate(-90 82.3 158.2)">1</text>
<text x="90.2" y="158.3">2u2</text>
</g>
<g font-size="1.8" fill="#848400">
<text x="136.1" y="178.7">V1_SENSE</text>
<text x="136.1" y="183.7">V2_SENSE</text>
</g>
</svg>
